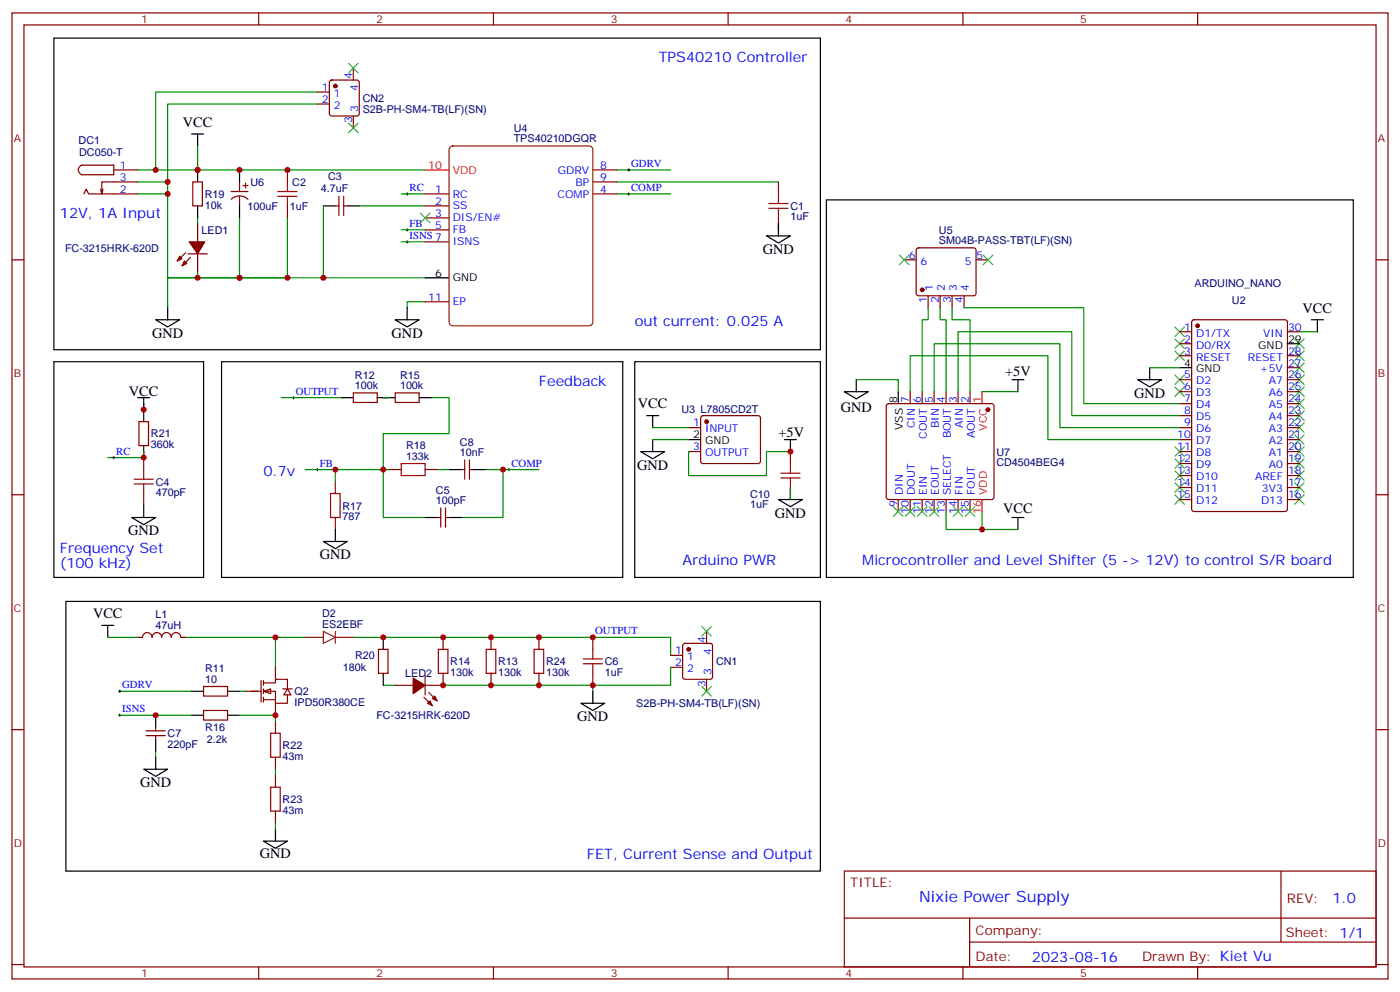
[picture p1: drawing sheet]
<svg xmlns="http://www.w3.org/2000/svg" width="412mm" height="292mm" viewBox="0 0 412 292" stroke-linecap="round" stroke-linejoin="round" font-family="sans-serif">
<g fill="none" stroke="#870000" stroke-width=".35">
<path d="M3.5 3.8h405.4v284.3h-405.4zM7.1 7.3h398.2v277.3h-398.2zM76.2 3.8v3.5M145.3 3.8v3.5M214.5 3.8v3.5M283.6 3.8v3.5M352.8 3.8v3.5M23.3 49.2l.7-.6h9.5v2.8h-9.6a1.6 1.6 0 0 1-.6-2.2zM24.7 57.1l.7-1.4 .7 1.4h14.5M29.6 55.7l.4 1.4M30.3 55.7l-.3 1.4M33.5 50h7.1"/>
<path d="M40.6 53.6h-10.6v3.5M56.8 53.6h2.8v7h-2.8zM68.1 56.4h4.9M68.1 58.6a3.5 3.5 0 0 1 4.9 .1M70.6 53.6v2.8M70.6 57.8v2.8M71.6 54.6h1.4M72.3 53.9v1.4M84.7 50v3.6M99.8 57.8v5.6M101.2 57.8v5.6M125.2 57.1h7.1"/>
<path d="M174.6 57.1h7.1M174.6 50h7.1M174.6 53.6h7.1M229.3 53.6v3.5M3.5 76.5h3.6M54.7 74.4l-2.5 2.4M55.4 74.7h5.6M56.1 75.8l-2.5 2.4M58.2 65.9v5.3M58.2 74.7v5.3M84.7 60.6v3.5M98.8 60.6h1"/>
<path d="M101.2 60.6h1.1M125.2 60.6h7.1M125.2 64.1h7.1M125.2 67.7h7.1M125.2 71.2h7.1M229.3 64.1v3.6M405.3 76.5h3.6M125.2 88.8h7.1M104.1 115.6h7v2.9h-7zM116.4 115.6h7.1v2.9h-7.1zM40.9 124.1h2.8v7.1h-2.8zM42.3 134.7v3.5"/>
<path d="M114.7 138.2h3.5M125.2 138.2h3.6M135.8 138.2h1.1M136.9 135.4v5.6M138.3 138.2h1M138.3 135.4v5.6M3.5 145.6h3.6M42.3 145.3v3.5M98.8 141.7v3.6M98.8 152.3v3.6M128.8 152.3h1M129.8 149.5v5.7"/>
<path d="M131.2 149.5v5.7M131.2 152.3h1.1M405.3 145.6h3.6M40.6 187.6h1.4M42 187.6a1.41 1.41 0 0 1 1.4-1.4 1.41 1.41 0 0 1 1.4 1.4M44.8 187.6a1.41 1.41 0 0 1 1.4-1.4 1.41 1.41 0 0 1 1.4 1.4M47.6 187.6a1.41 1.41 0 0 1 1.4-1.4 1.41 1.41 0 0 1 1.4 1.4M50.4 187.6a1.41 1.41 0 0 1 1.5-1.4 1.41 1.41 0 0 1 1.4 1.4h1.4M111.5 191.1h2.8v7.1h-2.8zM125.2 198.9v5.6M130.5 198.2v3.5h-5.3M130.5 187.6v3.5"/>
<path d="M144.6 187.6v3.5M144.6 198.2v3.5M158.7 187.6v3.5M158.7 198.2v3.5M174.6 187.6v3.5M174.6 198.2v3.5M3.5 214.8h3.6M43 216.5h5.7M43 215.1h5.7M45.9 214.1v1M45.9 216.5v1.1M60 209.1h7v2.8h-7z"/>
<path d="M60 202.1h7v2.8h-7zM81.1 212.3v3.5M116.4 201.7h5.3M124.9 205.2l2.5 2.5M126.3 203.8l2.5 2.5M405.3 214.8h3.6M81.1 222.9v3.5M81.1 228.2v3.5M81.1 238.8v3.5M248.7 256.4h156.6v28.2h-156.6zM377.3 256.4v20.9M248.7 270.2h156.5"/>
<path d="M285.6 277.3h119.6M285.6 270.2v14.2M3.5 283.9h3.6M76.2 284.6v3.5M145.3 284.6v3.5M214.5 284.6v3.5M283.6 284.6v3.5M352.8 284.6v3.5M405.3 283.9h3.6"/>
</g>
<g fill="none" stroke="#008700" stroke-width=".35">
<path d="M40.6 53.6h8.8v3.5M40.6 57.1h8.8v24.7h21.2v-17.7M40.6 50h84.6M58.2 43v7M118.2 57.1h7M181.7 50h15.9M181.7 57.1h15.9M181.7 53.6h47.6M58.2 64.1v1.8M84.7 64.1v17.7M105.8 60.6h19.4M118.2 71.2h7"/>
<path d="M118.2 67.7h7M229.3 65.9v1.8M58.2 80v1.8M125.2 88.8h-5.3v1.8M125.2 81.8h-75.8v8.8M42.3 118.8v1.8M82.9 117.1h17.6M127 117.1h5.3v10.5h-19.4v10.6h1.8M42.3 132.9v1.8h-10.6M90 138.2h8.8v3.5M98.8 138.2h14.1v14.1h12.3M128.8 138.2h3.5"/>
<path d="M142.9 138.2h5.3M158.7 138.2h-10.5v14.1h-12.4M54.7 187.6h26.4v8.8M81.1 187.6h8.9M104.1 187.6h93.5v5.3M35.3 210.5h21.1M35.3 203.5h21.1M70.6 203.5h1.7M112.9 201.7h3.5M130.5 201.7h44.1v1.8M45.9 221.1v1.8"/>
</g>
<g fill="none" stroke="#a10000" stroke-width=".35">
<path d="M81.8 56.4h5.7M81.8 57.8h5.7M84.7 53.6v2.8M84.7 57.8v2.8M226.5 59.9h5.6M229.3 57.1v2.8M226.5 61.3h5.6M229.3 61.3v2.8M42.3 138.2v2.8M118.2 136.5h7v3.5h-7zM39.5 142.5h5.7M39.5 141h5.7"/>
<path d="M42.3 142.5v2.8M97.4 145.3h2.8v7h-2.8zM129.1 191.1h2.8v7.1h-2.8zM143.2 191.1h2.8v7.1h-2.8zM157.3 191.1h2.9v7.1h-2.9zM171.8 195.4h5.6M171.8 194h5.6M174.6 191.1v2.9M174.6 195.4v2.8M79.7 215.8h2.8v7.1h-2.8zM79.7 231.7h2.8v7.1h-2.8z"/>
</g>
<g fill="none" stroke="#000" stroke-width=".29">
<path d="M119.6 57.1h.7M119.9 56.7v.7M184.9 57.1h.7M184.9 50h.7M185.2 49.7v.7M185.2 56.7v.7M119.6 71.2h.7M119.6 67.7h.7M119.9 67.3v.7M119.9 70.8v.7M86.1 117.1h.7M86.4 116.7v.7"/>
<path d="M33.2 134.7h.7M33.5 134.3v.7M93.1 138.2h.7M93.5 137.9v.7M149.6 138.2h.7M149.9 137.9v.7M174.3 187.6h.7M174.6 187.3v.7M34.9 210.5h.7M34.9 203.5h.7M35.3 203.1v.7M35.3 210.2v.7"/>
</g>
<g fill="none" stroke="#000" stroke-width=".35">
<path d="M15.9 11.2h225.8v91.7h-225.8zM56.4 39.4h3.6M58.2 39.4v3.6M58.2 50v3.6M70.6 50v3.6M58.2 60.6v3.5M70.6 60.6v3.5M95.2 60.6h3.6M102.3 60.6h3.5M225.8 69.4h7l-3.5 2.1zM229.3 65.9v3.5M45.9 94.1h7l-3.5 2.1z"/>
<path d="M49.4 90.6v3.5M116.4 94.1h7.1l-3.6 2.1zM119.9 90.6v3.5M125.2 81.8h7.1M15.9 106.5h44.1v63.5h-44.1zM40.6 117.1h3.5M42.3 117.1v7M65.3 106.5h118.1v63.5h-118.1zM100.5 117.1h3.6M111.1 117.1h5.3M123.5 117.1h3.5M187 106.5h54.7v63.5h-54.7z"/>
<path d="M42.3 131.2v3.5M132.3 138.2h3.5M139.3 138.2h3.6M38.8 152.3h7.1l-3.6 2.1zM42.3 148.8v3.5M95.2 159.4h7.1l-3.5 2.1zM98.8 155.9v3.5M125.2 152.3h3.6M132.3 152.3h3.5M19.4 177h222.3v79.4h-222.3zM30 184.1h3.5M31.7 184.1v3.5"/>
<path d="M112.9 187.6v3.5M112.9 198.2v3.5M45.9 210.5v3.6M45.9 217.6v3.5M56.4 210.5h3.6M56.4 203.5h3.6M67 210.5h3.6M67 203.5h3.6M171.1 207h7.1l-3.6 2.1zM174.6 203.5v3.5M42.3 226.4h7.1l-3.5 2.1zM45.9 222.9v3.5"/>
<path d="M77.6 247.6h7.1l-3.6 2.1zM81.1 244.1v3.5"/>
</g>
<g fill="#870000" stroke="#870000" stroke-width=".35">
<path d="M127.4 205.6l.7-.7 .7 1.4z"/>
<path d="M126.6 206.3l.8 1.4-1.5-.7z"/>
<path d="M121.7 199.6l3.5 2.1-3.5 2.5z"/>
<path d="M54.3 76.8l.7 .7-1.4 .7z"/>
<path d="M52.9 75.4l.7 .7-1.4 .7z"/>
<path d="M55.7 71.2h4.6l-2.1 3.5z"/>
</g>
<path d="M90 187.6h5.2M95.2 185.8l3.6 1.8-3.6 1.8zM98.8 185.8v3.6M98.8 187.6h5.3" fill="none" stroke="#8c2424" stroke-width=".35"/>
<path d="M125.2 50h7.1" fill="none" stroke="#f00" stroke-width=".35"/>
<path d="M132.5 43.4l.8-.4h40.3l.8 .4 .2 .6v50.8l-.5 .9-.5 .2h-40.3l-.8-.5-.2-.6v-50.8z" fill="none" stroke="#930" stroke-width=".35"/>
<g fill="#fff" stroke="#870000" stroke-width=".35">
<path d="M77.6 203.5l2.1-.7v1.4z"/>
<path d="M84.7 202.8l1 1.7h-2.1z"/>
</g>
<g fill="none" stroke="#870000" stroke-width=".35">
<path d="M93.5 27.1h3.5M93.5 30.6h3.5M97.2 23.8l.5-.2h7.4l.5 .2 .2 .5v9.1l-.2 .5-.5 .2h-7.4l-.5-.2-.2-.5v-9.1zM104.1 20v3.6M104.1 34.1v3.6M266.3 76.5h3.6M270.1 73.2l.5-.2h16.2l.5 .2 .2 .5v12.7l-.2 .5-.5 .2h-16.2l-.5-.3-.2-.4v-12.7zM287.5 76.5h3.5M273.4 87.1v3.5M276.9 87.1v3.5M280.5 87.1v3.5M284 87.1v3.5"/>
<path d="M347.5 97.6h3.5M351.2 94.3l.5-.2h26.8l.7 .5v55.3l-.4 .6-27.1 .1-.6-.5-.1-55.3zM379.2 97.6h3.6M261.3 119l.5-.2h30.3l.5 .2 .2 .5v26.8l-.2 .5-.5 .2h-30.3l-.5-.2-.2-.5v-26.8zM268.1 115.3v3.5M271.6 115.3v3.5M275.2 115.3v3.5M278.7 115.3v3.5M282.2 115.3v3.5M285.8 115.3v3.5M347.5 101.2h3.5M347.5 104.7h3.5"/>
<path d="M347.5 111.8h3.5M347.5 115.3h3.5M347.5 118.8h3.5M379.2 104.7h3.6M379.2 111.8h3.6M379.2 115.3h3.6M379.2 118.8h3.6M379.2 108.2h3.6M202.8 125.9h3.6M202.8 132.9h3.6M206.6 122.5l.5-.2h16.2l.5 .2 .2 .5v12.7l-.2 .5-.5 .3h-16.2l-.5-.3-.2-.5v-12.7zM232.8 132.9v3.6"/>
<path d="M347.5 122.3h3.5M347.5 125.9h3.5M347.5 129.4h3.5M347.5 132.9h3.5M347.5 136.5h3.5M347.5 140h3.5M379.2 122.3h3.6M379.2 125.9h3.6M379.2 129.4h3.6M379.2 132.9h3.6M379.2 136.5h3.6M379.2 140h3.6"/>
<path d="M232.8 143.5v3.5M264.6 147v3.6M268.1 147v3.6M271.6 147v3.6M275.2 147v3.6M278.7 147v3.6M282.2 147v3.6M285.8 147v3.6M347.5 143.5h3.5M347.5 147h3.5M379.2 143.5h3.6M379.2 147h3.6"/>
<path d="M81.1 196.4v3.6M197.6 192.9h3.5M197.6 196.4h3.5M201.3 189.6l.5-.2h7.4l.5 .2 .2 .5v9.1l-.2 .5-.5 .3h-7.4l-.5-.3-.2-.5v-9.1zM208.1 185.8v3.6M208.1 200v3.5M72.3 203.5h4.6M76.9 200.3v6.4M77.6 201h3.5v-1h3.6v2.8M77.6 203.5h3.5v3.5h3.6v-2.5M77.6 206h3.5M77.6 200.3v1.4"/>
<path d="M77.6 202.8v1.4M77.6 205.2v1.5M81.1 207v3.5M83.3 202.8h2.8"/>
</g>
<g fill="#870000" stroke="#870000" stroke-width=".35">
<circle cx="202.8" cy="191.1" r=".53"/>
<circle cx="98.8" cy="25.3" r=".53"/>
<circle cx="352.8" cy="95.9" r=".53"/>
<circle cx="271.6" cy="85.3" r=".53"/>
<circle cx="291" cy="120.6" r=".53"/>
<circle cx="208.1" cy="124.1" r=".53"/>
</g>
<g fill="none" stroke="#008700" stroke-width=".35">
<path d="M93.5 27.1h-47.6v22.9M93.5 30.6h-44.1v23M95.2 60.6v21.2M70.6 81.8h14.1M273.4 90.6v3.5h-1.8v21.2M276.9 90.6v3.5h1.8v21.2M280.5 90.6v3.5h5.3v21.2M284 90.6h35.3v28.2h28.2M382.8 97.6h5.3M112.9 117.1h1.8M252.2 111.8h12.4v3.5M268.1 115.3v-10.6h40.6v24.7h38.8"/>
<path d="M275.2 115.3v-14.1h37v24.7h35.3M282.2 115.3v-17.7h33.5v24.7h31.8M289.3 115.3h10.6M338.7 108.2h8.8M192.3 125.9h10.5M192.3 129.4h10.5M202.8 132.9v7.1h23v-7.1h7M232.8 143.5v3.5M278.7 150.6v5.3h10.6M289.3 150.6v5.3h10.6M31.7 187.6h8.9M197.6 196.4v5.3h-23"/>
<path d="M70.6 210.5h10.5v1.8M81.1 226.4v1.8M81.1 242.3v1.8"/>
</g>
<g fill="none" stroke="#3c3" stroke-width=".35">
<path d="M102.7 18.6l2.8 2.8M105.5 18.6l-2.8 2.8M102.7 36.3l2.8 2.8M105.5 36.3l-2.8 2.8M123.8 62.7l2.8 2.8M126.6 62.7l-2.8 2.8M264.9 75.1l2.9 2.8M267.8 75.1l-2.9 2.8M289.6 75.1l2.9 2.8M292.5 75.1l-2.9 2.8M346.1 99.8l2.8 2.8M346.1 96.2l2.8 2.9"/>
<path d="M348.9 99.8l-2.8 2.8M348.9 96.2l-2.8 2.9M381.4 99.8l2.8 2.8M384.2 99.8l-2.8 2.8M346.1 113.9l2.8 2.8M346.1 110.3l2.8 2.9M346.1 103.3l2.8 2.8M348.9 113.9l-2.8 2.8M348.9 110.3l-2.8 2.9M348.9 103.3l-2.8 2.8M381.4 103.3l2.8 2.8M381.4 106.8l2.8 2.8"/>
<path d="M381.4 110.3l2.8 2.9M381.4 113.9l2.8 2.8M381.4 117.4l2.8 2.8M384.2 103.3l-2.8 2.8M384.2 106.8l-2.8 2.8M384.2 110.3l-2.8 2.9M384.2 113.9l-2.8 2.8M384.2 117.4l-2.8 2.8M346.1 138.6l2.8 2.8M346.1 135l2.8 2.9M346.1 131.5l2.8 2.8M348.9 135l-2.8 2.9"/>
<path d="M348.9 138.6l-2.8 2.8M348.9 131.5l-2.8 2.8M381.4 120.9l2.8 2.9M381.4 124.5l2.8 2.8M381.4 128l2.8 2.8M381.4 131.5l2.8 2.8M381.4 135l2.8 2.9M381.4 138.6l2.8 2.8M384.2 120.9l-2.8 2.9M384.2 124.5l-2.8 2.8M384.2 128l-2.8 2.8M384.2 131.5l-2.8 2.8"/>
<path d="M384.2 135l-2.8 2.9M384.2 138.6l-2.8 2.8M263.2 149.2l2.8 2.8M266 149.2l-2.8 2.8M266.7 149.2l2.8 2.8M269.5 149.2l-2.8 2.8M270.2 149.2l2.8 2.8M273 149.2l-2.8 2.8M273.8 149.2l2.8 2.8M276.6 149.2l-2.8 2.8M280.8 149.2l2.8 2.8M283.6 149.2l-2.8 2.8"/>
<path d="M284.3 149.2l2.9 2.8M287.2 149.2l-2.9 2.8M346.1 145.6l2.8 2.8M346.1 142.1l2.8 2.8M348.9 142.1l-2.8 2.8M348.9 145.6l-2.8 2.8M381.4 145.6l2.8 2.8M381.4 142.1l2.8 2.8M384.2 145.6l-2.8 2.8M384.2 142.1l-2.8 2.8M206.7 184.4l2.8 2.9M209.5 184.4l-2.8 2.9"/>
<path d="M206.7 202.1l2.8 2.8M209.5 202.1l-2.8 2.8"/>
</g>
<g fill="none" stroke="#000" stroke-width=".35">
<path d="M243.4 58.8h155.2v111.2h-155.2zM386.3 94.1h3.5M388.1 94.1v3.5M248.7 115.3h7.1l-3.6 2.1zM252.2 111.8v3.5M264.6 115.3v3.5M298.1 111.8h3.5M299.9 111.8v3.5M335.1 111.8h7.1l-3.5 2.1zM338.7 108.2v3.6M347.5 108.2h3.5M379.2 101.2h3.6"/>
<path d="M188.7 132.9h7.1l-3.5 2.1zM190.5 122.3h3.5M192.3 122.3v3.6M192.3 129.4v3.5M202.8 129.4h3.6M231.1 129.4h3.5M232.8 129.4v3.5M229.3 147h7.1l-3.6 2.2zM232.8 143.5v3.5M298.1 152.3h3.5M299.9 152.3v3.6"/>
</g>
<path d="M289.3 115.3v3.5M289.3 147v3.6" fill="none" stroke="#f00" stroke-width=".35"/>
<path d="M230 139.3h5.7M232.8 136.5v2.8M230 140.7h5.7M232.8 140.7v2.8" fill="none" stroke="#a10000" stroke-width=".35"/>
<g fill="#c00">
<circle cx="49.4" cy="57.1" r=".88"/>
<circle cx="58.2" cy="81.8" r=".88"/>
<circle cx="70.6" cy="81.8" r=".88"/>
<circle cx="112.9" cy="138.2" r=".88"/>
<circle cx="148.2" cy="138.2" r=".88"/>
<circle cx="42.3" cy="120.6" r=".88"/>
<circle cx="98.8" cy="138.2" r=".88"/>
<circle cx="45.9" cy="210.5" r=".88"/>
<circle cx="42.3" cy="134.7" r=".88"/>
<circle cx="81.1" cy="187.6" r=".88"/>
<circle cx="58.2" cy="50" r=".88"/>
<circle cx="84.7" cy="50" r=".88"/>
<circle cx="81.1" cy="210.5" r=".88"/>
<circle cx="112.9" cy="187.6" r=".88"/>
<circle cx="45.9" cy="50" r=".88"/>
<circle cx="49.4" cy="53.6" r=".88"/>
<circle cx="289.3" cy="155.9" r=".88"/>
<circle cx="232.8" cy="132.9" r=".88"/>
<circle cx="130.5" cy="201.7" r=".88"/>
<circle cx="130.5" cy="187.6" r=".88"/>
<circle cx="158.8" cy="201.7" r=".88"/>
<circle cx="158.8" cy="187.6" r=".88"/>
<circle cx="144.6" cy="201.7" r=".88"/>
<circle cx="144.6" cy="187.6" r=".88"/>
<circle cx="174.6" cy="201.7" r=".88"/>
<circle cx="174.6" cy="187.6" r=".88"/>
<circle cx="70.6" cy="50" r=".88"/>
<circle cx="84.7" cy="81.8" r=".88"/>
<circle cx="95.3" cy="81.8" r=".88"/>
</g>
<g font-size="4.6" fill="#00f">
<text x="270.8" y="265.4">Nixie Pow</text>
<text x="293.1" y="265.4">er Supply</text>
</g>
<g font-size="4.2" fill="#00f">
<text x="194" y="18.3">TPS40210 Controller</text>
<text x="17.6" y="64.1">12V, 1A Input</text>
<text x="187" y="95.9">out current: 0.025 A</text>
<text x="158.7" y="113.5">Feedback</text>
<text x="77.6" y="140">0.7v</text>
<text x="17.6" y="162.9">Frequency Set</text>
<text x="17.6" y="167.1">(100 kHz)</text>
<text x="201.1" y="166.4">Arduino PWR</text>
<text x="254" y="166.4">Microcontroller and Level Shifter (5 -&gt; 12V) to control S/R board</text>
<text x="172.9" y="252.9">FET, Current Sense and Output</text>
<text x="392.5" y="265.7">1.0</text>
<text x="304" y="283">2023-08-16</text>
</g>
<g font-size="4.2">
<text x="53.9" y="37.3">VCC</text>
<text x="224.7" y="74.7">GND</text>
<text x="383.7" y="92">VCC</text>
<text x="44.8" y="99.4">GND</text>
<text x="115.4" y="99.4">GND</text>
<text x="296.1" y="110.6">+5V</text>
<text x="38" y="116.7">VCC</text>
<text x="334.1" y="117.1">GND</text>
<text x="187.9" y="120.2">VCC</text>
<text x="247.6" y="121.3">GND</text>
<text x="229.3" y="128.7">+5V</text>
<text x="187.7" y="138.2">GND</text>
<text x="228.2" y="152.3">GND</text>
<text x="295.5" y="151.1">VCC</text>
<text x="37.7" y="157.6">GND</text>
<text x="94.2" y="164.7">GND</text>
<text x="27.4" y="182">VCC</text>
<text x="170" y="212.3">GND</text>
<text x="41.3" y="231.7">GND</text>
<text x="76.6" y="252.5">GND</text>
</g>
<g font-size="3.9" fill="#800">
<text x="250.5" y="261">TITLE:</text>
<text x="379.1" y="265.7">REV:</text>
<text x="287.4" y="275.2">Company:</text>
<text x="378.7" y="275.8">Sheet: 1/1</text>
<text x="287.4" y="282.9">Date:</text>
<text x="336.4" y="282.9">Draw</text>
<text x="346.6" y="282.9">n By: Kiet Vu</text>
</g>
<g font-size="3.2" fill="#800">
<text x="41.6" y="6.8">1</text>
<text x="110.8" y="6.8">2</text>
<text x="179.9" y="6.8">3</text>
<text x="249.1" y="6.8">4</text>
<text x="318.2" y="6.8">5</text>
<text x="4.1" y="41.9">A</text>
<text x="405.9" y="41.9">A</text>
<text x="4.1" y="111.1">B</text>
<text x="405.9" y="111.1">B</text>
<text x="4.1" y="180.2">C</text>
<text x="405.9" y="180.2">C</text>
<text x="4.1" y="249.3">D</text>
<text x="405.9" y="249.3">D</text>
<text x="41.6" y="287.6">1</text>
<text x="110.8" y="287.6">2</text>
<text x="179.9" y="287.6">3</text>
<text x="249.1" y="287.6">4</text>
<text x="318.2" y="287.6">5</text>
</g>
<g font-size="3.2" fill="#00f">
<text x="103.7" y="23.4" transform="rotate(-90 103.7 23.4)">4</text>
<text x="94.8" y="26.7">1</text>
<text x="98.3" y="28.5">1</text>
<text x="105.5" y="26.9" transform="rotate(-90 105.5 26.9)">4</text>
<text x="94.8" y="30.3">2</text>
<text x="98.3" y="32">2</text>
<text x="105.5" y="32.8" transform="rotate(-90 105.5 32.8)">3</text>
<text x="103.7" y="36.3" transform="rotate(-90 103.7 36.3)">3</text>
<text x="35.3" y="49.7">1</text>
<text x="35.3" y="53.2">3</text>
<text x="164.3" y="51.1">GDRV</text>
<text x="176.7" y="49.7">8</text>
<text x="176.7" y="53.2">9</text>
<text x="185.9" y="49.1">GDRV</text>
<text x="35.3" y="56.7">2</text>
<text x="120.6" y="56.2">RC</text>
<text x="128.2" y="56.7">1</text>
<text x="133.3" y="58.1">RC</text>
<text x="164.3" y="58.1">COMP</text>
<text x="169.5" y="54.6">BP</text>
<text x="176.7" y="56.7">4</text>
<text x="185.9" y="56.2">COMP</text>
<text x="128.2" y="60.3">2</text>
<text x="128.2" y="63.8">3</text>
<text x="133.3" y="61.7">SS</text>
<text x="133.3" y="65.2">DIS/EN#</text>
<text x="120.6" y="70.3">ISNS 7</text>
<text x="120.6" y="66.8">FB</text>
<text x="128.2" y="67.3">5</text>
<text x="133.3" y="68.7">FB</text>
<text x="133.3" y="72.2">ISNS</text>
<text x="267.7" y="76.1">6</text>
<text x="271.2" y="77.9">6</text>
<text x="284.2" y="77.9">5</text>
<text x="287.7" y="76.1">5</text>
<text x="126.1" y="88.5">11</text>
<text x="133.3" y="89.9">EP</text>
<text x="273" y="89.3" transform="rotate(-90 273 89.3)">1</text>
<text x="274.8" y="85.8" transform="rotate(-90 274.8 85.8)">1</text>
<text x="276.6" y="89.3" transform="rotate(-90 276.6 89.3)">2</text>
<text x="278.3" y="85.8" transform="rotate(-90 278.3 85.8)">2</text>
<text x="280.1" y="89.3" transform="rotate(-90 280.1 89.3)">3</text>
<text x="281.9" y="85.8" transform="rotate(-90 281.9 85.8)">3</text>
<text x="283.6" y="89.3" transform="rotate(-90 283.6 89.3)">4</text>
<text x="285.4" y="85.8" transform="rotate(-90 285.4 85.8)">4</text>
<text x="348.8" y="97.3">1</text>
<text x="348.8" y="100.8">2</text>
<text x="352.3" y="99.1">D1/TX</text>
<text x="372.1" y="99.1">VIN</text>
<text x="379.4" y="97.3">30</text>
<text x="348.8" y="104.4">3</text>
<text x="352.3" y="102.6">D0/RX</text>
<text x="352.3" y="106.1">RESET</text>
<text x="367.6" y="106.1">RESET</text>
<text x="379.4" y="107.9">27</text>
<text x="379.4" y="104.4">28</text>
<text x="348.8" y="111.4">5</text>
<text x="352.3" y="113.2">D2</text>
<text x="371.2" y="109.6">+5V</text>
<text x="373.7" y="113.2">A7</text>
<text x="379.4" y="111.4">26</text>
<text x="87.1" y="116.2">OUTPUT</text>
<text x="267.8" y="118.6" transform="rotate(-90 267.8 118.6)">7</text>
<text x="271.3" y="118.6" transform="rotate(-90 271.3 118.6)">6</text>
<text x="274.8" y="118.6" transform="rotate(-90 274.8 118.6)">5</text>
<text x="278.3" y="118.6" transform="rotate(-90 278.3 118.6)">4</text>
<text x="281.9" y="118.6" transform="rotate(-90 281.9 118.6)">3</text>
<text x="285.4" y="118.6" transform="rotate(-90 285.4 118.6)">2</text>
<text x="348.8" y="114.9">6</text>
<text x="348.8" y="118.5">7</text>
<text x="352.3" y="116.7">D3</text>
<text x="373.7" y="116.7">A6</text>
<text x="379.4" y="118.5">24</text>
<text x="379.4" y="114.9">25</text>
<text x="204.2" y="125.5">1</text>
<text x="283.6" y="126" transform="rotate(-90 283.6 126)">AIN</text>
<text x="348.8" y="122">8</text>
<text x="348.8" y="125.5">9</text>
<text x="352.3" y="120.2">D4</text>
<text x="352.3" y="123.8">D5</text>
<text x="373.7" y="123.8">A4</text>
<text x="373.7" y="120.2">A5</text>
<text x="379.4" y="125.5">22</text>
<text x="379.4" y="122">23</text>
<text x="207.7" y="127.3">INPUT</text>
<text x="269.5" y="126" transform="rotate(-90 269.5 126)">CIN</text>
<text x="273" y="129.1" transform="rotate(-90 273 129.1)">COUT</text>
<text x="276.6" y="126" transform="rotate(-90 276.6 126)">BIN</text>
<text x="280.1" y="129.1" transform="rotate(-90 280.1 129.1)">BOUT</text>
<text x="287.2" y="129.1" transform="rotate(-90 287.2 129.1)">AOUT</text>
<text x="346.8" y="129">10</text>
<text x="352.3" y="127.3">D6</text>
<text x="352.3" y="130.8">D7</text>
<text x="373.7" y="130.8">A2</text>
<text x="373.7" y="127.3">A3</text>
<text x="379.4" y="129">21</text>
<text x="34.2" y="133.8">RC</text>
<text x="94.2" y="137.3">FB</text>
<text x="150.6" y="137.3">COMP</text>
<text x="204.2" y="132.6">3</text>
<text x="207.7" y="134.3">OUTPUT</text>
<text x="346.8" y="132.6">11</text>
<text x="346.8" y="136.1">12</text>
<text x="352.3" y="134.3">D8</text>
<text x="352.3" y="137.9">D9</text>
<text x="373.7" y="137.9">A0</text>
<text x="373.7" y="134.3">A1</text>
<text x="379.4" y="136.1">19</text>
<text x="379.4" y="132.6">20</text>
<text x="346.8" y="139.6">13</text>
<text x="346.8" y="143.2">14</text>
<text x="352.3" y="141.4">D10</text>
<text x="369.7" y="141.4">AREF</text>
<text x="379.4" y="143.2">17</text>
<text x="379.4" y="139.6">18</text>
<text x="264.2" y="149.2" transform="rotate(-90 264.2 149.2)">9</text>
<text x="266" y="145.7" transform="rotate(-90 266 145.7)">DIN</text>
<text x="269.5" y="145.7" transform="rotate(-90 269.5 145.7)">DOUT</text>
<text x="273" y="145.7" transform="rotate(-90 273 145.7)">EIN</text>
<text x="276.6" y="145.7" transform="rotate(-90 276.6 145.7)">EOUT</text>
<text x="280.1" y="145.7" transform="rotate(-90 280.1 145.7)">SELECT</text>
<text x="283.6" y="145.7" transform="rotate(-90 283.6 145.7)">FIN</text>
<text x="287.2" y="145.7" transform="rotate(-90 287.2 145.7)">FOUT</text>
<text x="346.8" y="146.7">15</text>
<text x="352.3" y="144.9">D11</text>
<text x="352.3" y="148.4">D12</text>
<text x="371.5" y="148.4">D13</text>
<text x="371.7" y="144.9">3V3</text>
<text x="379.4" y="146.7">16</text>
<text x="267.8" y="151.2" transform="rotate(-90 267.8 151.2)">10</text>
<text x="271.3" y="151.2" transform="rotate(-90 271.3 151.2)">11</text>
<text x="274.8" y="151.2" transform="rotate(-90 274.8 151.2)">12</text>
<text x="278.3" y="151.2" transform="rotate(-90 278.3 151.2)">13</text>
<text x="281.9" y="151.2" transform="rotate(-90 281.9 151.2)">14</text>
<text x="285.4" y="151.2" transform="rotate(-90 285.4 151.2)">15</text>
<text x="175.3" y="186.7">OUTPUT</text>
<text x="207.8" y="189.2" transform="rotate(-90 207.8 189.2)">4</text>
<text x="198.9" y="192.5">1</text>
<text x="198.9" y="196.1">2</text>
<text x="202.4" y="194.3">1</text>
<text x="202.4" y="197.8">2</text>
<text x="209.5" y="192.7" transform="rotate(-90 209.5 192.7)">4</text>
<text x="36" y="202.6">GDRV</text>
<text x="207.8" y="202.1" transform="rotate(-90 207.8 202.1)">3</text>
<text x="209.5" y="198.6" transform="rotate(-90 209.5 198.6)">3</text>
<text x="36" y="209.7">ISNS</text>
</g>
<g font-size="3.2" fill="#000080">
<text x="106.9" y="33.2">S2B-PH-SM4-TB(LF)(SN)</text>
<text x="106.9" y="30">CN2</text>
<text x="151.3" y="41.9">TPS40210DGQR</text>
<text x="151.3" y="38.7">U4</text>
<text x="23.2" y="42.4">DC1</text>
<text x="23.3" y="45.9">DC050-T</text>
<text x="96.6" y="53">C3</text>
<text x="60.3" y="58.3">R19</text>
<text x="73.7" y="54.7">U6</text>
<text x="86.1" y="54.7">C2</text>
<text x="94.5" y="56.5">4.7uF</text>
<text x="60.3" y="61.4">10k</text>
<text x="72.9" y="61.7">100uF</text>
<text x="85.4" y="61.7">1uF</text>
<text x="232.8" y="64.9">1uF</text>
<text x="232.8" y="61.7">C1</text>
<text x="59.4" y="68.8">LED1</text>
<text x="276.6" y="71.9">SM04B-PASS-TBT(LF)(SN)</text>
<text x="276.6" y="68.8">U5</text>
<text x="19.2" y="74.1">FC-3215HRK-620D</text>
<text x="351.9" y="84.6">ARDUINO_NANO</text>
<text x="362.9" y="89.4">U2</text>
<text x="104.6" y="111.4">R12</text>
<text x="117.8" y="111.4">R15</text>
<text x="104.6" y="114.6">100k</text>
<text x="117.8" y="114.6">100k</text>
<text x="200.7" y="121.7">U3 L7805CD2T</text>
<text x="44.4" y="131.9">360k</text>
<text x="44.4" y="128.8">R21</text>
<text x="135.5" y="131.2">C8</text>
<text x="119.6" y="135.4">133k</text>
<text x="119.6" y="132.3">R18</text>
<text x="135.5" y="134.3">10nF</text>
<text x="293.5" y="137.3">CD4504BEG4</text>
<text x="293.5" y="134.1">U7</text>
<text x="45.9" y="142.9">C4</text>
<text x="45.9" y="146.1">470pF</text>
<text x="100.9" y="150">R17</text>
<text x="128.4" y="148.4">100pF</text>
<text x="128.4" y="145.3">C5</text>
<text x="221" y="149.6">1uF</text>
<text x="221" y="146.4">C10</text>
<text x="100.9" y="153.1">787</text>
<text x="45.8" y="185.1">47uH</text>
<text x="45.8" y="182">L1</text>
<text x="94.9" y="184.8">ES2EBF</text>
<text x="94.9" y="181.6">D2</text>
<text x="60.4" y="197.9">R11</text>
<text x="101" y="197.5">180k</text>
<text x="104.6" y="194">R20</text>
<text x="132.6" y="195.8">R14</text>
<text x="146.8" y="195.8">R13</text>
<text x="160.9" y="195.8">R24</text>
<text x="178.2" y="195.8">C6</text>
<text x="210.9" y="195.8">CN1</text>
<text x="60.4" y="201.1">10</text>
<text x="119.3" y="199.4">LED2</text>
<text x="132.6" y="199">130k</text>
<text x="146.8" y="199">130k</text>
<text x="160.9" y="199">130k</text>
<text x="178.2" y="199">1uF</text>
<text x="86.8" y="207.8">IPD50R380CE</text>
<text x="86.8" y="204.6">Q2</text>
<text x="187.4" y="208.1">S2B-PH-SM4-TB(LF)(SN)</text>
<text x="60.5" y="215.2">R16</text>
<text x="110.9" y="211.7">FC-3215HRK-620D</text>
<text x="49.4" y="220.1">220pF</text>
<text x="49.4" y="217">C7</text>
<text x="60.9" y="218.7">2.2k</text>
<text x="83.3" y="220.5">R22</text>
<text x="83.3" y="223.7">43m</text>
<text x="83.3" y="239.6">43m</text>
<text x="83.3" y="236.4">R23</text>
</g>
<g font-size="3.2" fill="#f00">
<text x="126.1" y="49.7">10</text>
<text x="133.3" y="51.1">VDD</text>
<text x="288.9" y="118.6" transform="rotate(-90 288.9 118.6)">1</text>
<text x="290.7" y="126.7" transform="rotate(-90 290.7 126.7)">VCC</text>
<text x="290.7" y="145.7" transform="rotate(-90 290.7 145.7)">VDD</text>
<text x="288.9" y="151.2" transform="rotate(-90 288.9 151.2)">16</text>
</g>
<g font-size="3.2">
<text x="128.2" y="81.4">6</text>
<text x="133.3" y="82.8">GND</text>
<text x="379.4" y="100.8">29</text>
<text x="348.8" y="107.9">4</text>
<text x="370.6" y="102.6">GND</text>
<text x="352.3" y="109.6">GND</text>
<text x="264.2" y="118.6" transform="rotate(-90 264.2 118.6)">8</text>
<text x="204.2" y="129">2</text>
<text x="207.7" y="130.8">GND</text>
<text x="266" y="126.6" transform="rotate(-90 266 126.6)">VSS</text>
</g>
</svg>
